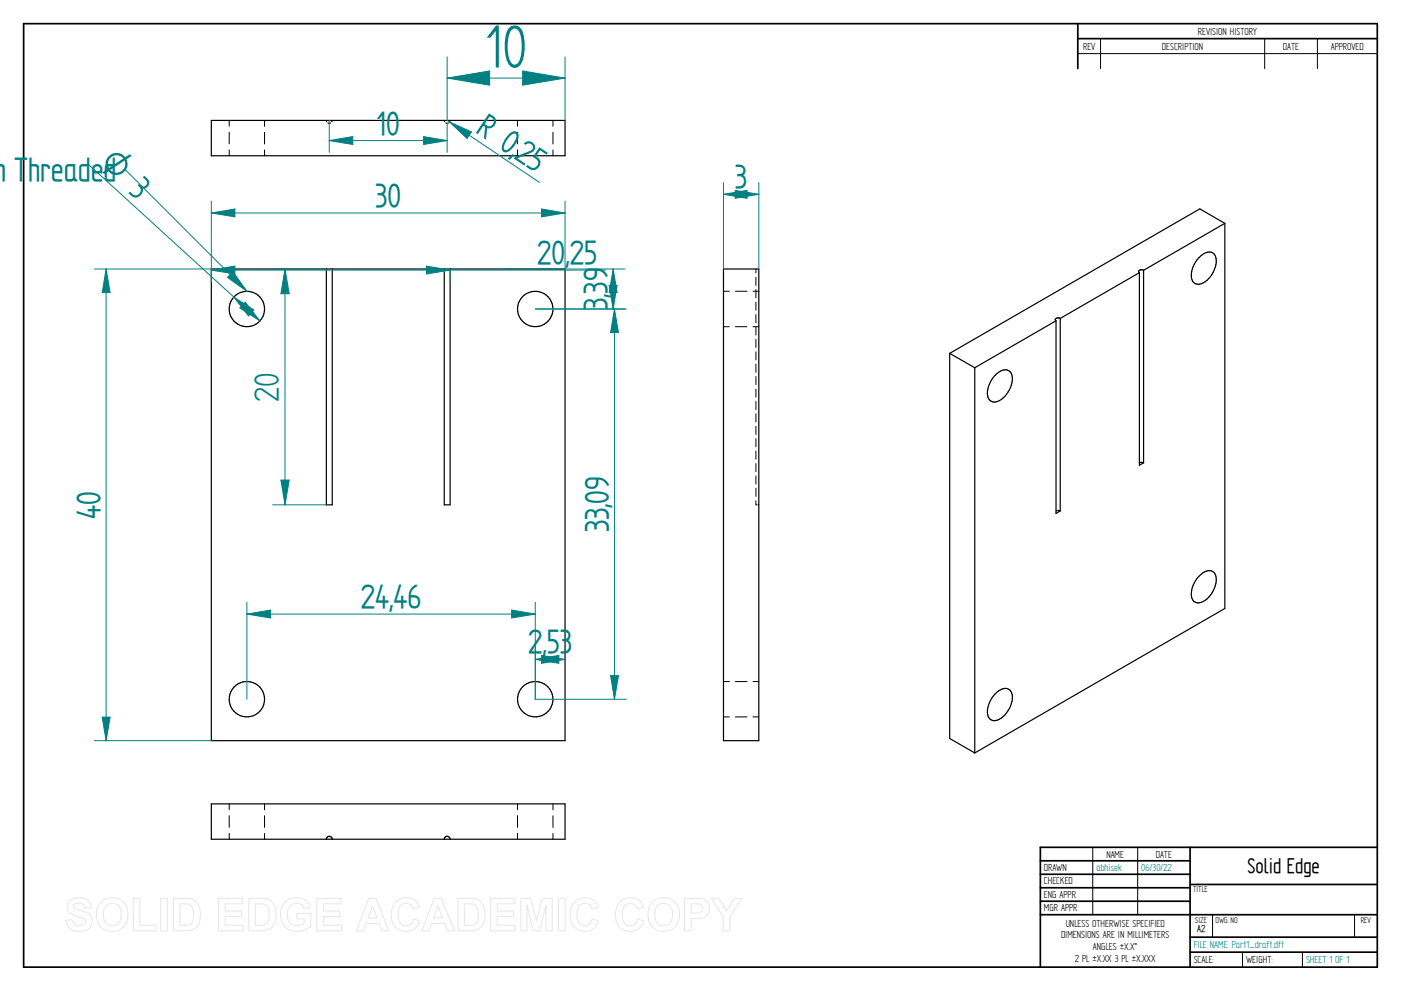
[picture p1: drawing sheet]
<svg xmlns="http://www.w3.org/2000/svg" width="594mm" height="420mm" viewBox="0 0 594 420" stroke-linecap="round" stroke-linejoin="round" font-family="sans-serif">
<g fill="none" stroke="#000" stroke-width=".72">
<path d="M10 10h574v400h-574zM457 10v19.1M457 16.4h127M504.6 359.2v50.8M584 359.2h-142.9v50.8M441.1 365h63.5M441.1 370.7h63.5M441.1 376.4h63.5M504.6 375h79.4M441.1 382.1h63.5M441.1 387.8h142.9M504.6 397.3h79.4"/>
<path d="M504.6 403.7h79.4"/>
</g>
<path d="M466.7 16.4v12.7M536.3 16.4v12.7M558.6 16.4v12.7M457 22.7h127M463.4 359.2v28.6M482.4 359.2v28.6M514.2 387.9v9.4M574.4 387.9v9.4M526.9 403.7v6.3M552.3 403.7v6.3" fill="none" stroke="#000" stroke-width=".42"/>
<g fill="none" stroke="#000" stroke-width=".51">
<path d="M89.6 114h150v200h-150zM138.4 114v100h2.5v-100M188.4 114v100h2.5v-100"/>
<circle cx="104.7" cy="131" r="7.5"/>
<circle cx="227" cy="131" r="7.5"/>
<circle cx="104.7" cy="296.4" r="7.5"/>
<circle cx="227" cy="296.4" r="7.5"/>
</g>
<path d="M89.6 114v5.5M89.6 114.5l10-1.7v3.4zM190.9 114v5.5" fill="none" stroke="#008080" stroke-width=".42"/>
<path d="M89.6 114.5l10-1.7v3.4z" fill="#008080"/>
<path d="M180.8 112.8l10.1 1.7-10.1 1.7z" fill="none" stroke="#008080" stroke-width=".42"/>
<path d="M180.8 112.8l10.1 1.7-10.1 1.7z" fill="#008080"/>
<path d="M89.6 85.3v28.7M89.6 90.3l10-1.7v3.3zM239.6 85.3v28.7M89.6 114.5h167.1" fill="none" stroke="#008080" stroke-width=".42"/>
<path d="M89.6 90.3l10-1.7v3.3z" fill="#008080"/>
<path d="M229.6 88.6l10 1.7-10 1.6z" fill="none" stroke="#008080" stroke-width=".42"/>
<path d="M229.6 88.6l10 1.7-10 1.6z" fill="#008080"/>
<path d="M89.6 90.3h150M40 114h49.6M45 114l1.7 10h-3.4zM40 314h49.6" fill="none" stroke="#008080" stroke-width=".42"/>
<path d="M45 114l1.7 10h-3.4z" fill="#008080"/>
<path d="M43.3 304h3.4l-1.7 10z" fill="none" stroke="#008080" stroke-width=".42"/>
<path d="M43.3 304h3.4l-1.7 10z" fill="#008080"/>
<path d="M189.6 51.1l39.2 26.2M190.7 51.7l9.2 4.2-1.9 2.8zM45 114v200" fill="none" stroke="#008080" stroke-width=".42"/>
<g fill="none" stroke="#000" stroke-width=".51">
<path d="M89.6 51.1h150v14.9h-150zM519.4 94.7l-10.6-6.1-106.1 61.2M519.4 94.7l-34.5 19.9M519.4 94.7v163.3l-106.1 61.2M306.8 114h15v200h-15zM483.1 115.6v81.7l1.8-1.1M483.1 115.6l-33.5 19.4M484.9 114.6v81.6M484.9 114.6a1.18 1.18 0 0 0-1.3-.3 1.18 1.18 0 0 0-.7 1.1l.2 .2M508.3 109.3a5.2 5.2 0 0 1 5.9-2.1 5.3 5.3 0 0 1 1.1 6.1 9.8 9.8 0 0 1-7.3 7.2 3.4 3.4 0 0 1-2.8-4.5l.4-2 .8-2zM447.8 136l-34.5 19.9M447.8 136v81.7l1.8-1.1"/>
<path d="M449.6 135v81.6M449.6 135a1.18 1.18 0 0 0-1.3-.3 1.18 1.18 0 0 0-.8 1.1l.3 .2M402.7 149.8l10.6 6.1M402.7 149.8v163.3l10.6 6.1M413.3 155.9v163.3M421.9 159.2a4.7 4.7 0 0 1 6.3-1.7 8 8 0 0 1-1.4 9.7 6.4 6.4 0 0 1-6 3.1 4.1 4.1 0 0 1-1.9-5.3l1.1-3.1zM484.9 196.2h-1.8M449.6 216.6h-1.8M508.3 244.4a5.2 5.2 0 0 1 5.9-2.1 5.3 5.3 0 0 1 1.1 6.1 9.8 9.8 0 0 1-7.3 7.2 3.4 3.4 0 0 1-2.8-4.5l.4-2 .8-2zM421.9 294.3a4.7 4.7 0 0 1 6.3-1.7 8 8 0 0 1-1.4 9.7 6.4 6.4 0 0 1-6 3.1 4.1 4.1 0 0 1-1.9-5.3l1.1-3.1zM89.6 340.8h150v15h-150zM140.9 355.8a1.25 1.25 0 0 0-1.3-1.2 1.25 1.25 0 0 0-1.2 1.2"/>
<path d="M190.9 355.8a1.25 1.25 0 0 0-1.3-1.2 1.25 1.25 0 0 0-1.2 1.2"/>
</g>
<g fill="none" stroke="#000" stroke-width=".42">
<path d="M97.2 51.1v2.4M97.2 56v5M112.2 51.1v2.5M112.2 56.1v4.9M138.4 51.1l.2 .5M139 52.1h1.2M140.9 51.1l-.2 .5M188.4 51.1l.1 .5M189 52.1h1.2M190.9 51.1l-.2 .5M219.4 51.1v2.4M219.4 56v5"/>
<path d="M234.5 51.1v2.5M234.5 56.1v4.9M97.2 63.5v2.5M112.2 63.6v2.4M219.4 63.5v2.5M234.5 63.6v2.4M320.5 114v1.7M320.5 117.6v3.4M306.8 138.5h2.4M306.8 123.5h2.5M311.8 138.5h4.9M311.8 123.5h5"/>
<path d="M319.3 138.5h2.5M319.3 123.5h2.5M320.5 122.8v3.5M320.5 128.1v3.4M320.5 133.3v3.5M320.5 138.6v3.5M320.5 143.8v3.5M320.5 149.1v3.5M320.5 154.4v3.5M320.5 159.6v3.5M320.5 164.9v3.5M320.5 170.2v3.5"/>
<path d="M320.5 175.4v3.5M320.5 180.7v3.5M320.5 186v3.4M320.5 191.2v3.5M320.5 196.5v3.4M320.5 212.3v1.7h.5M320.5 201.8v3.4M320.5 207v3.5M321.4 214h.4M306.8 289h2.5M311.8 289h5M319.3 289h2.5"/>
<path d="M306.8 304h2.4M311.8 304h4.9M319.3 304h2.5M97.2 340.8v2.5M97.2 345.8v5M97.2 353.3v2.5M112.2 340.8v2.5M112.2 345.9v4.9M112.2 353.4v2.4M219.4 340.8v2.5M219.4 345.8v5M219.4 353.3v2.5"/>
<path d="M234.5 340.8v2.5M234.5 345.9v4.9M234.5 353.4v2.4"/>
</g>
<path d="M190.7 51.7l9.2 4.2-1.9 2.8z" fill="#008080"/>
<path d="M139.6 51.1v13.5M139.6 59.6l10-1.7v3.4zM189.6 52.3v12.3" fill="none" stroke="#008080" stroke-width=".42"/>
<path d="M139.6 59.6l10-1.7v3.4z" fill="#008080"/>
<path d="M179.6 57.9l10 1.7-10 1.7z" fill="none" stroke="#008080" stroke-width=".42"/>
<path d="M179.6 57.9l10 1.7-10 1.7z" fill="#008080"/>
<path d="M189.6 24.1v27M189.6 33.1l18-3v6zM239.6 24.1v27M139.6 59.6h50" fill="none" stroke="#008080" stroke-width=".42"/>
<path d="M189.6 33.1l18-3v6z" fill="#008080"/>
<path d="M221.6 30.1l18 3-18 3z" fill="none" stroke="#008080" stroke-width=".42"/>
<path d="M221.6 30.1l18 3-18 3z" fill="#008080"/>
<path d="M189.6 33.1h50M37.2 69.4l73 66.7M104 128.1l6.2 8-8.5-5.5z" fill="none" stroke="#008080" stroke-width=".42"/>
<path d="M104 128.1l6.2 8-8.5-5.5z" fill="#008080"/>
<path d="M99.1 125.9l8.5 5.5-2.2 2.5z" fill="none" stroke="#008080" stroke-width=".42"/>
<path d="M99.1 125.9l8.5 5.5-2.2 2.5z" fill="#008080"/>
<path d="M52.9 71.7l51.8 51.8" fill="none" stroke="#008080" stroke-width=".42"/>
<path d="M96.4 117.6l2.4-2.3 5.9 8.2z" fill="#008080"/>
<path d="M96.4 117.6l2.4-2.3 5.9 8.2zM227 131h38.6M260.6 131l1.6 10h-3.3zM227 296.5h38.6" fill="none" stroke="#008080" stroke-width=".42"/>
<path d="M260.6 131l1.6 10h-3.3z" fill="#008080"/>
<path d="M258.9 286.5h3.3l-1.6 10z" fill="none" stroke="#008080" stroke-width=".42"/>
<path d="M258.9 286.5h3.3l-1.6 10z" fill="#008080"/>
<path d="M260.6 131v165.5M104.7 255.4v41.1M227 255.4v41.1M104.7 260.4l10-1.7v3.3z" fill="none" stroke="#008080" stroke-width=".42"/>
<path d="M104.7 260.4l10-1.7v3.3z" fill="#008080"/>
<path d="M217 258.7l10 1.7-10 1.6z" fill="none" stroke="#008080" stroke-width=".42"/>
<path d="M217 258.7l10 1.7-10 1.6z" fill="#008080"/>
<path d="M215.2 114h49.8M227 131h38M258.3 121h3.4l-1.7 10zM104.7 260.3h122.3" fill="none" stroke="#008080" stroke-width=".42"/>
<path d="M258.3 121h3.4l-1.7 10z" fill="#008080"/>
<path d="M260 114l1.7 10h-3.4z" fill="none" stroke="#008080" stroke-width=".42"/>
<path d="M260 114l1.7 10h-3.4z" fill="#008080"/>
<path d="M260 114v17M227 274.5v22M227 279.6l10-1.7v3.3z" fill="none" stroke="#008080" stroke-width=".42"/>
<path d="M227 279.6l10-1.7v3.3z" fill="#008080"/>
<path d="M229.6 277.9l10 1.7-10 1.6z" fill="none" stroke="#008080" stroke-width=".42"/>
<path d="M229.6 277.9l10 1.7-10 1.6z" fill="#008080"/>
<path d="M306.8 77.4v36.6M321.8 77.4v36.6M311.8 80.7l10 1.7-10 1.7zM227 279.6h12.6" fill="none" stroke="#008080" stroke-width=".42"/>
<path d="M311.8 80.7l10 1.7-10 1.7z" fill="#008080"/>
<path d="M306.8 82.4l10-1.7v3.4z" fill="none" stroke="#008080" stroke-width=".42"/>
<path d="M306.8 82.4l10-1.7v3.4z" fill="#008080"/>
<path d="M306.8 82.4h15M115.6 114h22.8M115.6 214h22.8M119.1 203.5h3.5l-1.7 10.5z" fill="none" stroke="#008080" stroke-width=".42"/>
<path d="M119.1 203.5h3.5l-1.7 10.5z" fill="#008080"/>
<path d="M120.9 114l1.7 10.5h-3.5z" fill="none" stroke="#008080" stroke-width=".42"/>
<path d="M120.9 114l1.7 10.5h-3.5z" fill="#008080"/>
<path d="M120.9 114v100" fill="none" stroke="#008080" stroke-width=".42"/>
<g fill="none" stroke="#e6e6e6" stroke-width=".42">
<path d="M29.6 381.8a6.5 6.5 0 0 1 8.5 .8l.6 2.2-2.8 .1a2.7 2.7 0 0 0-2.1-2 2.7 2.7 0 0 0-2.7 1.1 1.87 1.87 0 0 0 2.2 1.8l1.4 .4a4.4 4.4 0 0 1 4 6.2 6.4 6.4 0 0 1-9.1 1.3l-1.2-1.8-.5-1.7 2.7-.3a2.94 2.94 0 0 0 2.6 2.6 2.94 2.94 0 0 0 3.1-1.9 2.67 2.67 0 0 0-2.9-1.8 4.9 4.9 0 0 1-5-4.3l.4-1.6zM43.1 382.1a6.9 6.9 0 0 1 8.2-.5 6.9 6.9 0 0 1 2.8 7.7 6.7 6.7 0 0 1-8 5.5 6.7 6.7 0 0 1-5.1-8.3 6.4 6.4 0 0 1 2.1-4.4zM44.8 384.2a3.9 3.9 0 0 1 4.6-.8 3.9 3.9 0 0 1 2 4.3 3.8 3.8 0 0 1-1.9 4.3 3.8 3.8 0 0 1-4.6-.7 6.6 6.6 0 0 1-.1-7.1zM56.5 381h2.8v11.3h6.9v2.3h-9.7zM68.1 380.9h2.8v13.7h-2.8zM73.5 380.9h5a5.9 5.9 0 0 1 6.5 7 5.9 5.9 0 0 1-6.3 6.7h-5.2zM76.3 383.2h1.8a3.4 3.4 0 0 1 4 3.9v1.2a3.2 3.2 0 0 1-3.8 4h-2zM92.7 380.9h10.2v2.3h-7.4v3h6.9v2.4h-6.9v3.7h7.7v2.3h-10.5zM105.5 380.9h5.1a5.9 5.9 0 0 1 6.4 7 5.9 5.9 0 0 1-6.3 6.7h-5.2zM108.3 383.2h1.9a3.4 3.4 0 0 1 4 3.9v1.2a3.2 3.2 0 0 1-3.8 4h-2.1zM120.9 382.4a7.3 7.3 0 0 1 9.7 .1l1 2.2-2.7 .5a3.7 3.7 0 0 0-4.6-2 3.7 3.7 0 0 0-2.5 4.4 4.2 4.2 0 0 0 2.2 4.5 4.2 4.2 0 0 0 5-.8v-1.7h-3.2v-2.3h6v5.4a8.1 8.1 0 0 1-11.8-.8 8.3 8.3 0 0 1 .9-9.5zM134.4 380.9h10.2v2.3h-7.4v3h6.9v2.4h-6.9v3.7h7.6v2.3h-10.4z"/>
<path d="M156.4 380.9h3l5.5 13.7h-3l-1.2-3.1h-5.5l-1.1 3.1h-3zM157.9 384.1l1.9 5.1h-3.7zM167.7 382.5a6 6 0 0 1 10.2 2.1l-2.8 .7a3.2 3.2 0 0 0-3.9-2.2 3.2 3.2 0 0 0-2.4 3.8 4.6 4.6 0 0 0 2.5 5.5 3.2 3.2 0 0 0 4-2.8l2.6 .8a6.1 6.1 0 0 1-7.2 4.3 6.1 6.1 0 0 1-4.8-6.8 7.7 7.7 0 0 1 1.8-5.4zM184.1 380.9h3.1l5.5 13.7h-3l-1.2-3.1h-5.5l-1.1 3.1h-3zM185.7 384.1l1.9 5.1h-3.8zM194.2 380.9h5a5.9 5.9 0 0 1 6.5 7 5.9 5.9 0 0 1-6.3 6.7h-5.2zM197 383.2h1.8a3.4 3.4 0 0 1 4 3.9v1.2a3.2 3.2 0 0 1-3.8 4h-2zM208.1 380.9h10.2v2.3h-7.4v3h6.9v2.4h-6.9v3.7h7.6v2.3h-10.4zM220.8 380.9h4.2l2.5 9.3 2.4-9.3h4.2v13.7h-2.5l-.1-10.8-2.7 10.8h-2.7l-2.7-10.8v10.8h-2.6zM236.8 380.9h2.8v13.7h-2.8zM243.5 382.5a6 6 0 0 1 10.2 2.1l-2.8 .7a3.2 3.2 0 0 0-3.8-2.2 3.2 3.2 0 0 0-2.4 3.8 4.6 4.6 0 0 0 2.4 5.5 3.2 3.2 0 0 0 4-2.8l2.6 .8a6.1 6.1 0 0 1-7.2 4.3 6.1 6.1 0 0 1-4.7-6.8 7.7 7.7 0 0 1 1.7-5.4zM262.7 382.5a6 6 0 0 1 10.2 2.1l-2.7 .7a3.2 3.2 0 0 0-3.9-2.2 3.2 3.2 0 0 0-2.4 3.8 4.6 4.6 0 0 0 2.4 5.5 3.2 3.2 0 0 0 4-2.8l2.7 .8a6.1 6.1 0 0 1-7.2 4.3 6.1 6.1 0 0 1-4.8-6.8 7.7 7.7 0 0 1 1.7-5.4z"/>
<path d="M277 382.1a6.9 6.9 0 0 1 8.2-.5 6.9 6.9 0 0 1 2.8 7.7 6.7 6.7 0 0 1-8.1 5.5 6.7 6.7 0 0 1-5.1-8.3 6.4 6.4 0 0 1 2.2-4.4zM278.7 384.2a3.9 3.9 0 0 1 4.6-.8 3.9 3.9 0 0 1 1.9 4.3 3.8 3.8 0 0 1-1.8 4.3 3.8 3.8 0 0 1-4.7-.7 6.6 6.6 0 0 1 0-7.1zM290.3 380.9h5.2a4.4 4.4 0 0 1 5.4 4.3 4.4 4.4 0 0 1-5.4 4.2h-2.4v5.2h-2.8zM293.1 383.2h1.8a2.1 2.1 0 0 1 2.6 .6 2.1 2.1 0 0 1 0 2.6 3.4 3.4 0 0 1-2.9 .7h-1.5zM301.6 380.9h3.3l3.2 5.4 3.2-5.4h3.2l-5 7.9v5.8h-2.8v-5.8z"/>
</g>
<text font-size="28.9" fill="#008080" x="205.6" y="28.6">10</text>
<text font-size="16.9" fill="#008080" x="118.2" y="170.3" transform="rotate(-90 118.2 170.3)">20</text>
<g font-size="15.9" fill="#008080">
<text x="159.6" y="57.1">10</text>
<text x="201.3" y="55.9" transform="rotate(34 201.3 55.9)">R 0,</text>
<text x="217.6" y="66.9" transform="rotate(34 217.6 66.9)">25</text>
<text x="6.2" y="76.7">Threaded</text>
<text x="311.7" y="79.9">3</text>
<text x="159" y="87.8">30</text>
<text x="227.8" y="112">20,25</text>
<text x="257.5" y="131.6" transform="rotate(-90 257.5 131.6)">3,39</text>
<text x="42.5" y="220" transform="rotate(-90 42.5 220)">40</text>
<text x="258.1" y="225.8" transform="rotate(-90 258.1 225.8)">33,09</text>
<text x="153" y="257.9">24,46</text>
<text x="224" y="277">2,53</text>
</g>
<text font-size="15.4" fill="#008080" x="41.4" y="69.9" transform="rotate(42 41.4 69.9)">O 3</text>
<text font-size="10.1" x="529" y="370.2">Solid Edge</text>
<g font-size="4.9">
<text x="507.9" y="14.7">REVISION HISTORY</text>
<text x="459.3" y="21">REV</text>
<text x="492.7" y="21">DESCRIPTION</text>
<text x="544" y="21">DATE</text>
<text x="564.3" y="21">APPROVED</text>
<text x="469.1" y="363.6">NAME</text>
<text x="490.1" y="363.6">DATE</text>
<text x="442.7" y="369.3">DRAWN</text>
<text x="442.7" y="375">CHECKED</text>
<text x="442.7" y="380.7">ENG APPR</text>
<text x="442.7" y="386.4">MGR APPR</text>
<text x="451.9" y="392.9">UNLESS OTHERWISE SPECIFIED</text>
<text x="449.9" y="397.9">DIMENSIONS ARE IN MILLIMETERS</text>
<text x="455.7" y="407.8">2 PL ±X.XX 3 PL ±X.XXX</text>
<text x="463.5" y="402.9">ANGLES ±X.X°</text>
<text x="506.2" y="408.3">SCALE:</text>
<text x="528.4" y="408.3">WEIGHT:</text>
</g>
<g font-size="4.9" fill="#008080">
<text x="464.9" y="369.3">abhisek</text>
<text x="483.9" y="369.3">06/30/22</text>
<text x="506.2" y="402">FILE NAME: Part1_draft.dft</text>
<text x="553.8" y="408.4">SHEET 1 OF 1</text>
</g>
<text font-size="4.8" x="507.7" y="395.3">A2</text>
<g font-size="4.1">
<text x="505.9" y="378.3">TITLE</text>
<text x="506.9" y="391.1">SIZE</text>
<text x="515.4" y="391.1">DWG NO</text>
<text x="577" y="391.1">REV</text>
</g>
</svg>
